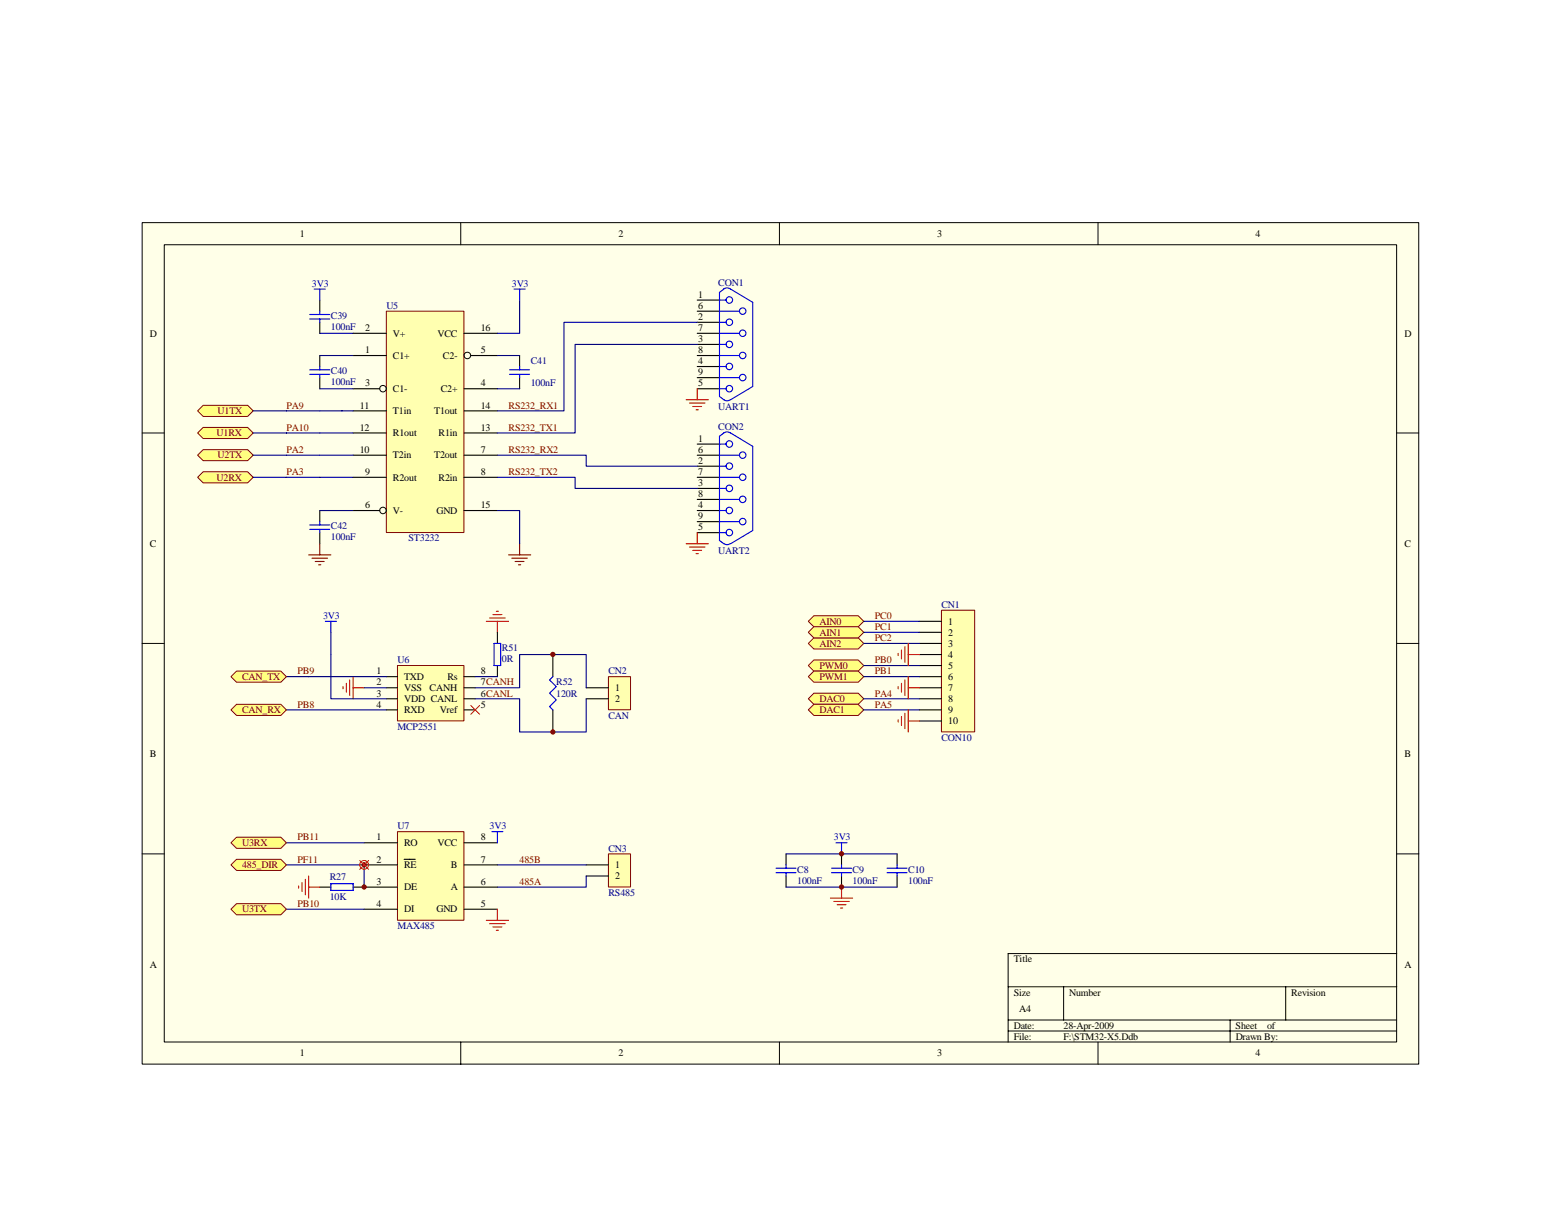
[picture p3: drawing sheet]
<svg xmlns="http://www.w3.org/2000/svg" width="279mm" height="216mm" viewBox="0 0 279 216" stroke-linecap="round" stroke-linejoin="round" font-family="sans-serif">
<path d="M25.4 39.9h228.5v150.6h-228.5z" fill="#ffffe8"/>
<g fill="none" stroke="#000" stroke-width=".18">
<path d="M25.4 39.9h228.5v150.6h-228.5zM82.5 39.9v3.9M139.5 39.9v3.9M196.5 39.9v3.9M29.4 43.8h220.6v142.7h-220.6zM25.4 77.5h4M250 77.5h4M25.4 115.2h4M250 115.2h4M25.4 152.9h4M250 152.9h4M180.4 176.7h69.6"/>
<path d="M190.4 176.7v5.9M230.1 176.7v5.9M250 170.7h-69.6v15.9M82.5 186.6v3.9M139.5 186.6v3.9M180.4 182.6h69.6M180.4 184.6h69.6M196.5 186.6v3.9M220.2 182.6v4"/>
</g>
<path d="M91 99.3h4M91.6 99.9h2.8M93 97.3v2M92.2 100.5h1.6M92.8 101.1h.4" fill="none" stroke="#800000" stroke-width=".2"/>
<path d="M69.2 55.7h13.8v39.6h-13.8z" fill="#ffffb0"/>
<path d="M69.2 55.7h13.8v39.6h-13.8z" fill="none" stroke="#800000" stroke-width=".18"/>
<g fill="none" stroke="#000" stroke-width=".2">
<path d="M57.2 53.7v2M57.2 57.7v2M63.2 59.7h6M83.1 59.7h5.9M124.8 59.7h4M124.8 53.7h4M124.8 55.7h4M124.8 57.7h4M57.2 63.6v2M57.2 67.6v2M63.2 73.6h6M63.2 77.5h6"/>
<path d="M63.2 63.6h6M63.2 69.6h4.8M83.1 73.6h5.9M83.1 77.5h5.9M83.1 69.6h5.9M84.3 63.6h4.7M93 63.6v2M93 67.6v2M124.8 63.6h4M124.8 69.6h4M124.8 61.7h4M124.8 65.6h4"/>
<path d="M124.8 67.6h4M124.8 79.5h4M57.2 91.4v2M57.2 95.4v1.9M63.2 85.4h6M63.2 81.5h6M63.2 91.4h4.8M83.1 85.4h5.9M83.1 81.5h5.9M83.1 91.4h5.9M124.8 85.4h4M124.8 81.5h4"/>
<path d="M124.8 91.4h4M124.8 83.5h4M124.8 87.4h4M124.8 89.4h4M124.8 93.4h4M124.8 95.4h4"/>
</g>
<g fill="none" stroke="#000" stroke-width=".18">
<circle cx="68.5" cy="69.6" r=".58"/>
<circle cx="83.7" cy="63.6" r=".59"/>
<circle cx="68.5" cy="91.4" r=".58"/>
</g>
<g fill="none" stroke="#00f" stroke-width=".2">
<path d="M55.4 57.1h3.6M55.4 56.3h3.6M57.2 55.7v.6M57.2 57.1v.6M128.8 59.7h3.6M128.8 57.7h1.2M128.8 55.7h3.6M128.8 53.7h1.2M129.5 51.7l.6-.2 .6 .2M129.6 51.8l-.8 .5v18.7a2.08 2.08 0 0 0 1.3 .8l.6-.3M130.8 51.8l3.9 2.3v15.1l-3.9 2.4M55.4 67h3.6"/>
<path d="M55.4 66.2h3.6M57.2 65.6v.6M57.2 67v.6M91.2 67h3.6M91.2 66.2h3.6M93 65.6v.6M93 67v.6M128.8 69.6h1.2M128.8 67.6h3.6M128.8 65.6h1.2M128.8 63.6h3.6M128.8 61.7h1.2"/>
<path d="M128.8 79.5h1.2M130.7 77.5l-.6-.2a1.86 1.86 0 0 0-1.3 .8v18.7a2.14 2.14 0 0 0 1.3 .7l.6-.2M130.8 77.5l3.9 2.4v15.1l-3.9 2.3M55.4 94h3.6M55.4 94.8h3.6M57.2 93.4v.6M57.2 94.8v.6M128.8 95.4h1.2M128.8 93.4h3.6M128.8 91.4h1.2M128.8 89.4h3.6M128.8 87.4h1.2"/>
<path d="M128.8 85.4h3.6M128.8 83.5h1.2M128.8 81.5h3.6"/>
<circle cx="130.5" cy="57.7" r=".58"/>
<circle cx="130.5" cy="53.7" r=".58"/>
<circle cx="132.9" cy="59.7" r=".58"/>
<circle cx="132.9" cy="55.7" r=".58"/>
<circle cx="130.5" cy="79.5" r=".58"/>
<circle cx="130.5" cy="69.6" r=".58"/>
<circle cx="130.5" cy="61.6" r=".58"/>
<circle cx="130.5" cy="65.6" r=".58"/>
<circle cx="132.9" cy="67.6" r=".58"/>
<circle cx="132.9" cy="63.6" r=".58"/>
<circle cx="130.5" cy="87.4" r=".58"/>
<circle cx="130.5" cy="95.3" r=".58"/>
<circle cx="130.5" cy="83.4" r=".58"/>
<circle cx="130.5" cy="91.4" r=".58"/>
<circle cx="132.9" cy="89.4" r=".58"/>
<circle cx="132.9" cy="81.5" r=".58"/>
<circle cx="132.9" cy="93.4" r=".58"/>
<circle cx="132.9" cy="85.4" r=".58"/>
</g>
<path d="M55.2 99.3h4M55.8 99.9h2.8M57.2 97.3v2M56.4 100.5h1.6M57 101.1h.4" fill="none" stroke="#800000" stroke-width=".2"/>
<g fill="none" stroke="#000080" stroke-width=".2">
<path d="M57.2 59.7h6M93 53.7v6h-4M124.8 57.7h-23.9v15.9h-11.9M57.2 73.6h6M57.2 63.6h6M57.2 69.6h6M57.2 77.5h6M89 63.6h4M89 69.6h4M124.8 61.7h-21.9v15.8h-13.9M57.2 81.5h6M57.2 85.4h6"/>
<path d="M57.2 91.4h6M89 91.4h4v5.9M89 81.5h15.9v2h19.9M89 85.4h13.9v2h21.9"/>
</g>
<path d="M122.8 71.6h4M123.4 72.2h2.8M124 72.8h1.6M124.6 73.4h.4M124.8 69.6v2M122.8 97.3h4M123.4 97.9h2.8M124 98.5h1.6M124.6 99.1h.4M124.8 95.4v1.9" fill="none" stroke="#f00" stroke-width=".2"/>
<g fill="#ffff80" stroke="#800000" stroke-width=".18">
<path d="M36.4 72.6h7.9l1 1-1 .9h-7.9l-1-.9z" fill-rule="evenodd"/>
<path d="M36.4 76.5h7.9l1 1-1 1h-7.9l-1-1z" fill-rule="evenodd"/>
<path d="M36.4 80.5h7.9l1 1-1 1h-7.9l-1-1z" fill-rule="evenodd"/>
<path d="M36.4 84.5h7.9l1 .9-1 1h-7.9l-1-1z" fill-rule="evenodd"/>
</g>
<path d="M45.3 73.6h11.9M45.3 77.5h11.9M45.3 81.5h11.9M45.3 85.4h11.9" fill="none" stroke="#000080" stroke-width=".2"/>
<path d="M56.2 51.8h2M57.2 51.8v1.9M92 51.8h2M93 51.8v1.9" fill="none" stroke="#00f" stroke-width=".2"/>
<path d="M71.2 119.2h11.8v9.9h-11.8z" fill="#ffffb0"/>
<path d="M71.1 119.1h11.9v10h-11.9z" fill="none" stroke="#800000" stroke-width=".18"/>
<path d="M69.2 121.1h1.9M69.2 123.1h1.9M69.2 125.1h1.9M69.2 127.1h1.9M83.1 121.1h1.9M83.1 123.1h1.9M83.1 125.1h1.9M83.1 127.1h1.9" fill="none" stroke="#000" stroke-width=".2"/>
<path d="M108.9 121.2h4v5.9h-4z" fill="#ffffb0"/>
<path d="M108.9 121.1h4v6h-4z" fill="none" stroke="#800000" stroke-width=".18"/>
<path d="M104.9 123.1h4M104.9 125.1h4" fill="none" stroke="#000" stroke-width=".2"/>
<path d="M71.2 148.9h11.8v15.8h-11.8z" fill="#ffffb0"/>
<path d="M71.1 148.9h11.9v15.8h-11.9z" fill="none" stroke="#800000" stroke-width=".18"/>
<path d="M65.2 150.9h5.9M65.2 158.8h5.9M65.2 154.8h5.9M72.3 153.8h2M83.1 150.9h5.9M83.1 158.8h5.9M83.1 154.8h5.9M65.2 162.8h5.9M83.1 162.8h5.9" fill="none" stroke="#000" stroke-width=".2"/>
<path d="M108.9 152.9h4v5.9h-4z" fill="#ffffb0"/>
<path d="M108.9 152.9h4v5.9h-4z" fill="none" stroke="#800000" stroke-width=".18"/>
<path d="M104.9 154.8h4M104.9 156.8h4" fill="none" stroke="#000" stroke-width=".2"/>
<path d="M87 111.2h4M87.6 110.6h2.8M88.2 110h1.6M88.8 109.4h.4M89 111.2v2M61.4 122.9v.4M62 122.3v1.6M62.6 121.7v2.8M63.2 121.1v4M63.2 123.1h2" fill="none" stroke="#f00" stroke-width=".2"/>
<path d="M59.2 117.2v7.9h10M51.3 121.1h17.9M51.3 127.1h17.9M65.2 123.1h4" fill="none" stroke="#000080" stroke-width=".2"/>
<path d="M58.2 111.2h2M59.2 111.2v2" fill="none" stroke="#00f" stroke-width=".2"/>
<g fill="#ffff80" stroke="#800000" stroke-width=".18">
<path d="M42.3 120.1h8l1 1-1 1h-8l-1-1z" fill-rule="evenodd"/>
<path d="M41.3 127.1l1-1h8l1 1-1 1h-8z" fill-rule="evenodd"/>
</g>
<path d="M88 148.9h2M89 148.9v2" fill="none" stroke="#00f" stroke-width=".2"/>
<path d="M87 164.8h4M87.6 165.4h2.8M88.2 165.9h1.6M88.8 166.5h.4M89 162.8v2" fill="none" stroke="#f00" stroke-width=".2"/>
<path d="M51.3 150.9h13.9M89 154.8h15.9M104.9 156.8v2h-15.9M51.3 162.8h13.9" fill="none" stroke="#000080" stroke-width=".2"/>
<g fill="#ffff80" stroke="#800000" stroke-width=".18">
<path d="M42.3 149.9h8l1 1-1 1h-8l-1-1z" fill-rule="evenodd"/>
<path d="M42.3 161.8h8l1 1-1 1h-8l-1-1z" fill-rule="evenodd"/>
</g>
<path d="M51.3 154.8h13.9v4" fill="none" stroke="#000080" stroke-width=".2"/>
<path d="M57.2 158.8h2M63.2 158.8h2" fill="none" stroke="#000" stroke-width=".2"/>
<path d="M59.2 158.2h4v1.2h-4z" fill="none" stroke="#00f" stroke-width=".2"/>
<path d="M53.4 158.6v.4M54.1 158v1.6M54.7 157.4v2.8M55.2 156.8v4M55.2 158.8h2" fill="none" stroke="#f00" stroke-width=".2"/>
<path d="M42.3 153.8h8l1 1-1 1h-8l-1-1z" fill-rule="evenodd" fill="#ffff80" stroke="#800000" stroke-width=".18"/>
<path d="M84.3 126.3l1.6 1.6M85.9 126.3l-1.6 1.6" fill="none" stroke="#f00" stroke-width=".18"/>
<g fill="#ffff80" stroke="#800000" stroke-width=".18">
<path d="M144.7 111.2l1-1h7.9l1 1-1 1h-7.9z" fill-rule="evenodd"/>
<path d="M144.7 115.2l1-1h7.9l1 1-1 1h-7.9z" fill-rule="evenodd"/>
<path d="M144.7 113.2l1-1h7.9l1 1-1 1h-7.9z" fill-rule="evenodd"/>
<path d="M144.7 119.1l1-.9h7.9l1 .9-1 1h-7.9z" fill-rule="evenodd"/>
<path d="M144.7 121.1l1-1h7.9l1 1-1 1h-7.9z" fill-rule="evenodd"/>
</g>
<path d="M89 113.2v2M89 119.1v2M99 117.2v3.9M99 127.1v3.9M140.7 152.9v1.9M140.7 156.8v2M150.6 152.9v1.9M150.6 156.8v2M160.6 152.9v1.9M160.6 156.8v2" fill="none" stroke="#000" stroke-width=".2"/>
<g fill="none" stroke="#00f" stroke-width=".2">
<path d="M88.4 115.2h1.2v3.9h-1.2zM99 121.1l-.6 .6 1.2 1.2-1.2 1.2 1.2 1.2-1.2 1.2 .6 .6M138.9 156.2h3.6M138.9 155.4h3.6M140.7 154.8v.6M140.7 156.2v.6M148.8 156.2h3.6M148.8 155.4h3.6M149.6 150.9h2M150.6 150.9v2M150.6 154.8v.6M150.6 156.2v.6"/>
<path d="M158.8 156.2h3.5M158.8 155.4h3.5M160.6 154.8v.6M160.6 156.2v.6"/>
</g>
<path d="M59.2 113.2v4M85 125.1h8v5.9h11.9v-5.9M85 123.1h8v-5.9h11.9v5.9M85 121.1h4M140.7 152.9h19.9M140.7 158.8h19.9" fill="none" stroke="#000080" stroke-width=".2"/>
<path d="M150.6 158.8v2M148.6 160.8h4M149.2 161.4h2.8M149.8 162h1.6M150.4 162.6h.4" fill="none" stroke="#f00" stroke-width=".2"/>
<g fill="#800000" stroke="#800000" stroke-width=".18">
<circle cx="150.6" cy="152.8" r=".38"/>
<circle cx="150.6" cy="158.8" r=".38"/>
<circle cx="99" cy="131" r=".38"/>
<circle cx="99" cy="117.2" r=".38"/>
</g>
<g fill="#ffff80" stroke="#800000" stroke-width=".18">
<path d="M144.7 125.1l1-1h7.9l1 1-1 1h-7.9z" fill-rule="evenodd"/>
<path d="M144.7 127.1l1-1h7.9l1 1-1 1h-7.9z" fill-rule="evenodd"/>
</g>
<path d="M168.5 109.3h6v21.7h-6z" fill="#ffffb0"/>
<path d="M168.5 109.2h6v21.8h-6z" fill="none" stroke="#800000" stroke-width=".18"/>
<path d="M164.5 111.2h4M164.5 113.2h4M164.5 115.2h4M164.5 117.2h4M164.5 119.1h4M164.5 121.1h4M164.5 123.1h4M164.5 125.1h4M164.5 127.1h4M164.5 129.1h4" fill="none" stroke="#000" stroke-width=".2"/>
<path d="M154.6 111.2h9.9M154.6 113.2h9.9M154.6 115.2h9.9M154.6 119.1h9.9M154.6 121.1h9.9M154.6 125.1h9.9M154.6 127.1h9.9" fill="none" stroke="#000080" stroke-width=".2"/>
<g fill="none" stroke="#f00" stroke-width=".2">
<path d="M160.8 117v.4M161.4 116.4v1.6M162 115.8v2.8M162.6 115.2v3.9M162.6 117.2h1.9M160.8 122.9v.4M160.8 128.9v.4M161.4 122.3v1.6M161.4 128.3v1.6M162 121.7v2.8M162 127.7v2.8M162.6 121.1v4"/>
<path d="M162.6 127.1v3.9M162.6 123.1h1.9M162.6 129.1h1.9"/>
</g>
<g fill="#800000" stroke="#800000" stroke-width=".18">
<circle cx="65.2" cy="158.8" r=".38"/>
<circle cx="65.2" cy="154.8" r=".39"/>
</g>
<g fill="none" stroke="#f00" stroke-width=".18">
<path d="M64.4 154.1l1.6 1.5M66 154.1l-1.6 1.5"/>
<circle cx="65.2" cy="154.8" r=".78"/>
</g>
<g font-size="1.8">
<text x="53.7" y="42.4">1</text>
<text x="110.7" y="42.4">2</text>
<text x="167.7" y="42.4">3</text>
<text x="224.7" y="42.4">4</text>
<text x="125" y="53.3">1</text>
<text x="65.4" y="59.3">2</text>
<text x="86" y="59.3">16</text>
<text x="125" y="55.3">6</text>
<text x="125" y="57.3">2</text>
<text x="125" y="59.3">7</text>
<text x="26.8" y="60.3">D</text>
<text x="65.4" y="63.2">1</text>
<text x="70.3" y="64.2">C1+</text>
<text x="70.3" y="60.3">V+</text>
<text x="78.3" y="60.3">VCC</text>
<text x="79.3" y="64.2">C2-</text>
<text x="86" y="63.2">5</text>
<text x="125" y="61.2">3</text>
<text x="125" y="63.2">8</text>
<text x="125" y="65.2">4</text>
<text x="251.4" y="60.3">D</text>
<text x="65.4" y="69.2">3</text>
<text x="70.3" y="70.2">C1-</text>
<text x="78.9" y="70.2">C2+</text>
<text x="86" y="69.2">4</text>
<text x="125" y="67.2">9</text>
<text x="125" y="69.2">5</text>
<text x="64.4" y="73.1">11</text>
<text x="64.4" y="77.1">12</text>
<text x="70.3" y="74.1">T1in</text>
<text x="77.7" y="74.1">T1out</text>
<text x="86" y="73.1">14</text>
<text x="86" y="77.1">13</text>
<text x="64.4" y="81.1">10</text>
<text x="70.3" y="78.1">R1out</text>
<text x="70.3" y="82.1">T2in</text>
<text x="77.7" y="82.1">T2out</text>
<text x="78.5" y="78.1">R1in</text>
<text x="86" y="81.1">7</text>
<text x="125" y="79.1">1</text>
<text x="125" y="81.1">6</text>
<text x="125" y="83.1">2</text>
<text x="65.4" y="85">9</text>
<text x="70.3" y="86">R2out</text>
<text x="78.5" y="86">R2in</text>
<text x="86" y="85">8</text>
<text x="125" y="85">7</text>
<text x="125" y="87">3</text>
<text x="125" y="89">8</text>
<text x="65.4" y="91">6</text>
<text x="70.3" y="92">V-</text>
<text x="78.1" y="92">GND</text>
<text x="86" y="91">15</text>
<text x="125" y="91">4</text>
<text x="125" y="93">9</text>
<text x="125" y="95">5</text>
<text x="26.8" y="97.9">C</text>
<text x="251.4" y="97.9">C</text>
<text x="169.7" y="111.8">1</text>
<text x="169.7" y="113.8">2</text>
<text x="169.7" y="115.8">3</text>
<text x="169.7" y="117.8">4</text>
<text x="169.7" y="119.7">5</text>
<text x="67.4" y="120.7">1</text>
<text x="67.4" y="122.7">2</text>
<text x="67.4" y="124.7">3</text>
<text x="72.3" y="121.7">TXD</text>
<text x="72.3" y="123.7">VSS</text>
<text x="72.3" y="125.7">VDD CANL</text>
<text x="76.9" y="123.7">CANH</text>
<text x="80.1" y="121.7">Rs</text>
<text x="86" y="122.7">7CANH</text>
<text x="86" y="120.7">8</text>
<text x="86" y="124.7">6CANL</text>
<text x="110.1" y="123.7">1</text>
<text x="110.1" y="125.7">2</text>
<text x="169.7" y="121.7">6</text>
<text x="169.7" y="123.7">7</text>
<text x="169.7" y="125.7">8</text>
<text x="67.4" y="126.7">4</text>
<text x="72.3" y="127.7">RXD</text>
<text x="78.7" y="127.7">Vref</text>
<text x="86" y="126.7">5</text>
<text x="169.7" y="127.7">9</text>
<text x="169.7" y="129.6">10</text>
<text x="26.8" y="135.6">B</text>
<text x="251.4" y="135.6">B</text>
<text x="67.4" y="150.5">1</text>
<text x="67.4" y="154.4">2</text>
<text x="72.3" y="151.4">RO</text>
<text x="72.3" y="155.4">RE</text>
<text x="78.3" y="151.4">VCC</text>
<text x="80.7" y="155.4">B</text>
<text x="86" y="154.4">7</text>
<text x="86" y="150.5">8</text>
<text x="110.1" y="155.4">1</text>
<text x="67.4" y="158.4">3</text>
<text x="72.3" y="159.4">DE</text>
<text x="80.7" y="159.4">A</text>
<text x="86" y="158.4">6</text>
<text x="110.1" y="157.4">2</text>
<text x="67.4" y="162.3">4</text>
<text x="72.3" y="163.3">DI</text>
<text x="78.1" y="163.3">GND</text>
<text x="86" y="162.3">5</text>
<text x="26.8" y="173.2">A</text>
<text x="181.4" y="172.3">Title</text>
<text x="251.4" y="173.2">A</text>
<text x="181.4" y="178.2">Size</text>
<text x="191.4" y="178.2">Number</text>
<text x="231.1" y="178.2">Revision</text>
<text x="181.4" y="184.2">Date:</text>
<text x="182.4" y="181.2">A4</text>
<text x="190.4" y="184.2">28-Apr-2009</text>
<text x="221.2" y="184.2">Sheet</text>
<text x="226.8" y="184.2">of</text>
<text x="53.7" y="189.1">1</text>
<text x="110.7" y="189.1">2</text>
<text x="167.7" y="189.1">3</text>
<text x="181.4" y="186.1">File:</text>
<text x="190.4" y="186.1">F:\STM32-X5.Ddb</text>
<text x="221.2" y="186.1">Drawn By:</text>
<text x="224.7" y="189.1">4</text>
</g>
<g font-size="1.8" fill="#00f">
<text x="55.8" y="51.3">3V3</text>
<text x="91.6" y="51.3">3V3</text>
<text x="57.8" y="110.8">3V3</text>
<text x="87.6" y="148.5">3V3</text>
<text x="149.2" y="150.5">3V3</text>
</g>
<g font-size="1.8" fill="#000080">
<text x="128.6" y="51.1">CON1</text>
<text x="59.2" y="57.1">C39</text>
<text x="59.2" y="59.1">100nF</text>
<text x="69.2" y="55.3">U5</text>
<text x="95" y="65.2">C41</text>
<text x="59.2" y="67">C40</text>
<text x="59.2" y="69">100nF</text>
<text x="95" y="69.2">100nF</text>
<text x="128.6" y="73.3">UART1</text>
<text x="128.6" y="76.9">CON2</text>
<text x="59.2" y="94.7">C42</text>
<text x="59.2" y="96.7">100nF</text>
<text x="73.1" y="96.9">ST3232</text>
<text x="128.6" y="99.1">UART2</text>
<text x="168.5" y="108.8">CN1</text>
<text x="71.1" y="118.7">U6</text>
<text x="89.8" y="116.6">R51</text>
<text x="89.8" y="118.5">0R</text>
<text x="99.6" y="122.7">R52</text>
<text x="99.6" y="124.7">120R</text>
<text x="108.9" y="120.7">CN2</text>
<text x="71.1" y="130.6">MCP2551</text>
<text x="108.9" y="128.7">CAN</text>
<text x="168.5" y="132.6">CON10</text>
<text x="71.1" y="148.5">U7</text>
<text x="108.9" y="152.4">CN3</text>
<text x="59" y="157.6">R27</text>
<text x="59" y="161.2">10K</text>
<text x="108.9" y="160.4">RS485</text>
<text x="142.7" y="156.2">C8</text>
<text x="142.7" y="158.2">100nF</text>
<text x="152.6" y="156.2">C9</text>
<text x="152.6" y="158.2">100nF</text>
<text x="162.6" y="156.2">C10</text>
<text x="162.6" y="158.2">100nF</text>
<text x="71.1" y="166.3">MAX485</text>
</g>
<g font-size="1.8" fill="#800000">
<text x="38.9" y="74.1">U1TX</text>
<text x="51.3" y="73.1">PA9</text>
<text x="51.3" y="77.1">PA10</text>
<text x="91" y="73.1">RS232_RX1</text>
<text x="91" y="77.1">RS232_TX1</text>
<text x="38.8" y="78.1">U1RX</text>
<text x="38.9" y="82.1">U2TX</text>
<text x="51.3" y="81.1">PA2</text>
<text x="91" y="81.1">RS232_RX2</text>
<text x="38.8" y="86">U2RX</text>
<text x="51.3" y="85">PA3</text>
<text x="91" y="85">RS232_TX2</text>
<text x="146.7" y="111.8">AIN0</text>
<text x="146.7" y="113.8">AIN1</text>
<text x="156.6" y="110.8">PC0</text>
<text x="156.6" y="112.8">PC1</text>
<text x="146.7" y="115.8">AIN2</text>
<text x="146.7" y="119.7">PWM0</text>
<text x="156.6" y="114.8">PC2</text>
<text x="156.6" y="118.7">PB0</text>
<text x="43.3" y="121.7">CAN_TX</text>
<text x="53.3" y="120.7">PB9</text>
<text x="146.7" y="121.7">PWM1</text>
<text x="146.7" y="125.7">DAC0</text>
<text x="156.6" y="120.7">PB1</text>
<text x="156.6" y="124.7">PA4</text>
<text x="43.3" y="127.7">CAN_RX</text>
<text x="53.3" y="126.7">PB8</text>
<text x="146.7" y="127.7">DAC1</text>
<text x="156.6" y="126.7">PA5</text>
<text x="43.3" y="151.4">U3RX</text>
<text x="43.3" y="155.4">485_DIR</text>
<text x="53.3" y="154.4">PF11</text>
<text x="53.3" y="150.5">PB11</text>
<text x="93" y="154.4">485B</text>
<text x="93" y="158.4">485A</text>
<text x="43.3" y="163.3">U3TX</text>
<text x="53.3" y="162.3">PB10</text>
</g>
</svg>
